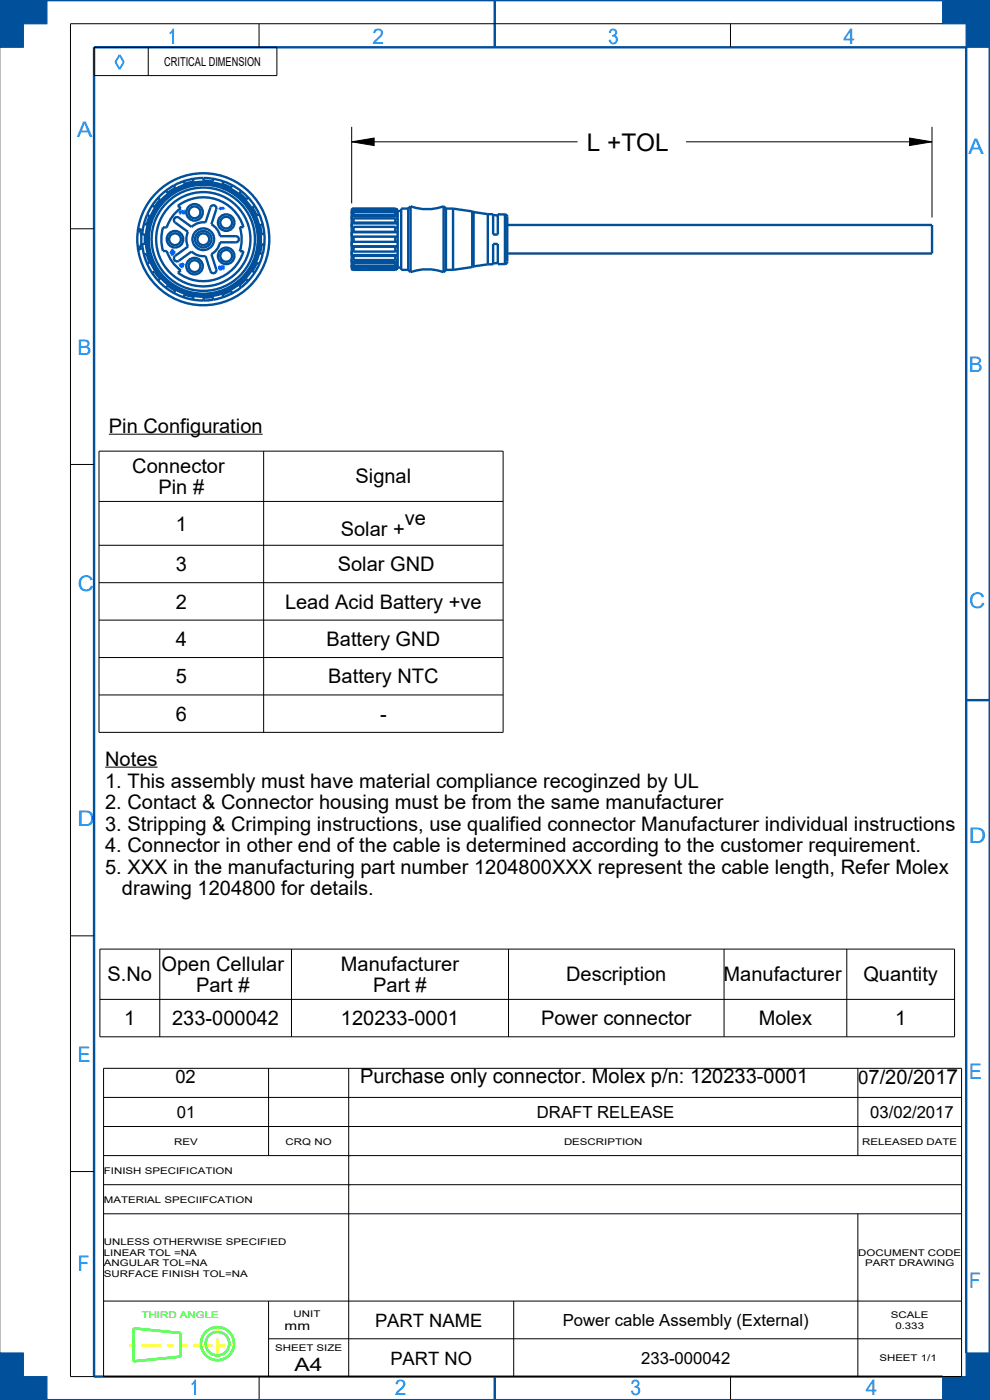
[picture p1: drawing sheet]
<svg xmlns="http://www.w3.org/2000/svg" width="210mm" height="297mm" viewBox="0 0 210 297" stroke-linecap="round" stroke-linejoin="round" font-family="sans-serif">
<path d="M-.1 0h10v5h-5v5h-5" fill="none" stroke="#9196a0" stroke-width=".21"/>
<path d="M4.9 5v5h-5z" fill="#00509b"/>
<path d="M4.9 5v5h-4.9z" fill="none" stroke="#00509b" stroke-width=".21"/>
<path d="M9.9 0v5h-5z" fill="#00509b"/>
<path d="M9.9 0v5h-5z" fill="none" stroke="#00509b" stroke-width=".21"/>
<path d="M-.1 0h10l-5 5z" fill="#00509b"/>
<path d="M0 0h9.9l-5 5z" fill="none" stroke="#00509b" stroke-width=".21"/>
<path d="M-.1 0l5 5-5 5z" fill="#00509b"/>
<path d="M-.1 0l5 5-4.9 5" fill="none" stroke="#00509b" stroke-width=".21"/>
<path d="M0 287h4.9v5h5v5h-10" fill="none" stroke="#9196a0" stroke-width=".21"/>
<path d="M4.9 292h5v5z" fill="#00509b"/>
<path d="M4.9 292h5v5z" fill="none" stroke="#00509b" stroke-width=".21"/>
<path d="M-.1 287h5v5z" fill="#00509b"/>
<path d="M-.1 287h5v5z" fill="none" stroke="#00509b" stroke-width=".21"/>
<path d="M-.1 287l5 5-5 5z" fill="#00509b"/>
<path d="M-.1 287l5 5-4.9 5" fill="none" stroke="#00509b" stroke-width=".21"/>
<path d="M4.9 292l5 5h-10z" fill="#00509b"/>
<path d="M-.1 297l5-5 5 5z" fill="none" stroke="#00509b" stroke-width=".21"/>
<path d="M204.9 287h5v10h-10v-5h5z" fill="none" stroke="#9196a0" stroke-width=".21"/>
<path d="M204.9 287h5l-5 5z" fill="#00509b"/>
<path d="M204.9 287h5l-5 5z" fill="none" stroke="#00509b" stroke-width=".21"/>
<path d="M199.9 292h5l-5 5z" fill="#00509b"/>
<path d="M199.9 292h5l-5 5z" fill="none" stroke="#00509b" stroke-width=".21"/>
<path d="M204.9 292l5 5h-10z" fill="#00509b"/>
<path d="M204.9 292l5 5h-10z" fill="none" stroke="#00509b" stroke-width=".21"/>
<path d="M204.9 292l5-5v10z" fill="#00509b"/>
<path d="M204.9 292l5-5v10z" fill="none" stroke="#00509b" stroke-width=".21"/>
<path d="M199.9 0h10v10h-5v-5h-5z" fill="none" stroke="#9196a0" stroke-width=".21"/>
<path d="M199.9 0l5 5h-5z" fill="#00509b"/>
<path d="M199.9 0l5 5h-5z" fill="none" stroke="#00509b" stroke-width=".21"/>
<path d="M204.9 5l5 5h-5z" fill="#00509b"/>
<path d="M204.9 5l5 5h-5z" fill="none" stroke="#00509b" stroke-width=".21"/>
<path d="M204.9 5l5-5v10z" fill="#00509b"/>
<path d="M204.9 5l5-5v10z" fill="none" stroke="#00509b" stroke-width=".21"/>
<path d="M199.9 0h10l-5 5z" fill="#00509b"/>
<path d="M199.9 0h10l-5 5z" fill="none" stroke="#00509b" stroke-width=".21"/>
<path d="M25.4 11.7l.9 1.5-.9 1.5-.9-1.5z" fill="none" stroke="#0091ff" stroke-width=".38"/>
<path d="M74.6 30.1l4.8-.8v1.6zM192.9 29.3l4.8 .8-4.8 .8z" fill="#000"/>
<g fill="none" stroke="#000" stroke-width=".21">
<path d="M19.9 10h38.8v6h-38.8zM31.4 10v6M54.9 5v5M154.9 5v5M199.9 5h-185v287h5M74.6 30.1l4.8-.8v1.6zM74.6 26.9v16.3M74.6 30.1h47.9M145.5 30.1h52.2M192.9 29.3l4.8 .8-4.8 .8zM197.7 26.9v19.2M14.9 48.5h5"/>
<path d="M14.9 98.5h5M21 95.7h85.7v59.7h-85.7zM23.1 92.1h32.6M55.9 95.7v59.7M21 106.4h85.7M21 115.7h85.7M21 123.6h85.7M21 131.6h85.7M21 139.5h85.7M21 147.4h85.7M22.3 162.7h11.1M14.9 198.5h5"/>
<path d="M21.2 201.3h181.3v18.7h-181.3zM21.2 212h181.3M33.9 201.3v18.7M61.8 201.3v18.7M107.9 201.3v18.7M153.6 201.3v18.7M179.6 201.3v18.7M22 226.6h182v65.4h-182zM22 232.8h182M22 239h182M57 226.6v18.6M74 226.6v65.4"/>
<path d="M182 226.6v18.6M14.9 248.5h5M22 245.2h182M22 251.3h182M22 257.5h182M182 257.5v34.5M22 276h182M57 276v16M109 276v16M55 291.9v5M57 284h147M155 291.9v5"/>
</g>
<g fill="none" stroke="#00509b" stroke-width=".51">
<path d="M-.1 0h210v297h-210M104.9 0v10M36.9 39.3a13 13 0 0 0-5.7 6.3M36.9 39.3l.3 .6-1.6 1-.4-.4M41 37.9v.6l-1.8 .5-.3-.6M43.1 37.8a13 13 0 0 0-6.2 1.5M45.2 37.9l-.1 .6-1.9-.1v-.6a13 13 0 0 1 12.5 16.1M47.4 38.5l-.2 .6 1.8 .7 .3-.5M30 51.7l-.7 1.3 1-.4M30.2 49.3h-.2v1.5v1.5h.2M30.3 48.9l-1-.4 .4 .6 .3 .7M30.5 54l.6-.1 .6 1.8-.5 .3"/>
<path d="M31.2 45.6l-.6 1.7-.4 2.4 .6 .1v1.9l-.6 .1a13 13 0 0 0 12.9 12M31.2 45.6l.5 .2-.6 1.8-.6-.1M32.3 57.9l.5-.3 1.1 1.5-.4 .4M33.5 42l.4 .4-1.1 1.5-.5-.3M37 46.3a.65 .65 0 0 1 .9-.1l2.7 1.9 1.4-.8 1.6-.1 1-3.2a.65 .65 0 0 1 .9-.4 .65 .65 0 0 1 .4 .8l-1.1 3.2 1.2 1 .7 1.5h3.3a.65 .65 0 0 1 .7 .7 .65 .65 0 0 1-.7 .6h-3.3l-.7 1.5-1.2 1 1.1 3.2a.65 .65 0 0 1-.4 .8 .65 .65 0 0 1-.9-.4l-1-3.2-1.6-.1-1.4-.8-2.7 1.9a.65 .65 0 0 1-.9-.1 .65 .65 0 0 1 .2-.9l2.7-2-.4-1.5 .4-1.6-2.7-2a.65 .65 0 0 1-.2-.9zM37.7 43.7a8.9 8.9 0 0 1 14 4.5h-.8l.3 1.4 .1 1.5-.4 2.2h.8a8.9 8.9 0 0 1-14 4.5l.7-.4-1.6-1.6-.9-1.2-.5-1.3h-.8l-.4-2.2 .1-1.4 .3-1.4h.8l.9-2 .9-1.2 1.2-1zM51.1 40.5l-.3 .5 1.4 1.3 .5-.4M52.7 59.6l-.5-.4-1.4 1.3 .3 .5a13 13 0 0 1-5.9 2.6l-.1-.6-1.9 .2v.6M54 43.7l-.5 .3 .9 1.7 .6-.2M55 56l-.6-.2-.9 1.7 .5 .3M55.7 53.9a13 13 0 0 1-4.6 7.1M55.7 47.6l-.5 .2 .3 1.9h.6"/>
<path d="M56.1 51.9h-.6l-.3 1.8 .5 .2M74.6 57h.1M74.6 53.3l.4 .1M74.6 55l.4 .2M74.6 56.2l.4 .3M74.6 56.9l.4 .3M74.6 44.6v12.4M74.6 51.3h9.7M74.6 50.2h9.8M74.6 57l.1 .1M74.7 44.6h-.1M74.7 57.1l.1 .1"/>
<path d="M74.8 57.2l.2 .1M75 57.3h.1M75 44.3l-.4 .3M75 57.3h8.8M75 44.3l-.4 .2M75 45l-.4 .3M75 46.3l-.4 .2M75 48.1l-.4 .1M75 55.9l-.4-.3h9.8l-.6 .3M75 47.2l-.4 .2h9.7l-.5-.2M75 44.6l-.4 .3h9.8l-.6-.3M75 45.6l-.4 .3h9.8l-.6-.3"/>
<path d="M75 49.2l-.4 .1h9.7l-.5-.1M75 52.3l-.4-.1h9.8l-.6 .1M75 54.3l-.4-.2h9.8l-.6 .2M75 56.9l-.4-.3h9.8l-.6 .3M75 44.3v.3M75 45v.6M75 46.3v.9M75 48.1v1.1M75 50.2v1.1M75 52.3v1.1M75 54.3v.9M75 55.9v.6"/>
<path d="M75 56.9v.3M75 57.2h8.8M75 56.9h8.8M75 56.5h8.8M75 55.9h8.8M75 55.2h8.8M75 54.3h8.8M75 53.4h8.8M75 52.3h8.8M75 49.2h8.8M75 48.1h8.8M75 47.2h8.8"/>
<path d="M75 46.3h8.8M75 45.6h8.8M75 45h8.8M75 44.6h8.8M75 44.3h8.8M83.8 44.3l.6 .2M83.8 44.3l.6 .3M83.8 45l.6 .3M83.8 46.3l.6 .2M83.8 48.1l.6 .1M83.8 44.3v.3M83.8 45v.6"/>
<path d="M83.8 46.3v.9M83.8 48.1v1.1M83.8 50.2v1.1M83.8 52.3v1.1M83.8 54.3v.9M83.8 55.9v.6M83.8 56.9v.3M83.8 44.3l.5 .2M84.2 57h.2M84.3 44.5v12.5M84.3 57l-.5 .3M84.3 56.8h.8"/>
<path d="M84.3 44.8h.8M84.4 57l-.6 .3M84.4 44.5h-.2M84.4 56.9l-.6 .3M84.4 53.3l-.6 .1M84.4 55l-.6 .2M84.4 56.2l-.6 .3M85.1 44.3v13h1.5M85.1 44.3h1.5M86.6 44.3v13M86.6 57.3l.5 .5M87.1 57.8a10 10 0 0 1 7 0"/>
<path d="M87.1 43.8a10 10 0 0 0 7 0M87.1 43.8v14M87.1 43.8l-.5 .5M94.1 43.8v14M94.1 43.8l.5 .5M94.6 44.3v13M94.6 57.3l-.5 .5M94.6 57.3h1.5M94.6 44.3h1.5M96.1 44.3v13M96.1 44.3l4.1 .5M100.2 44.8l.3 .2"/>
<path d="M100.2 44.8v11.9M100.2 56.7l-4.1 .6M100.5 56.5l-.3 .2M100.5 45v11.5M100.5 45l3 .4M103.5 45.4v10.7M103.5 45.4h1.1v4.4h1v-4.3h1.5M103.5 56.1l-3 .4M104.6 45.6l1 .1M105.6 55.8l-1 .1M107.1 45.5l.4 .2 .1 .3v9.5l-.2 .4-.3 .1M107.1 56h-1.5v-4.2h-1v4.3h-1.1"/>
<path d="M107.1 45.5v10.5M107.6 47.7h90.1v6.1h-90.1M35.2 61l.4-.4 1.6 1-.3 .6M38.9 63.1l.3-.6 1.8 .5v.6M43.2 63.8h-.1M45.2 63.6l-2 .2M49.3 62.2l-.3-.5-1.8 .8 .2 .5M204.9 148.5h5M104.9 292v5M204.9 287v-277h-185v282h180"/>
<circle cx="37.1" cy="50.8" r="1.75"/>
<circle cx="37.1" cy="50.8" r="1.25"/>
<circle cx="41.3" cy="56.5" r="1.75"/>
<circle cx="41.3" cy="45" r="1.75"/>
<circle cx="41.3" cy="45" r="1.25"/>
<circle cx="41.3" cy="56.5" r="1.25"/>
<circle cx="43.1" cy="50.8" r="14"/>
<circle cx="43.1" cy="50.8" r="12.2"/>
<circle cx="43.1" cy="50.8" r="12"/>
<circle cx="43.1" cy="50.8" r="11.7"/>
<circle cx="43.1" cy="50.8" r="11.6"/>
<circle cx="43.1" cy="50.8" r="11"/>
<circle cx="43.1" cy="50.8" r="10"/>
<circle cx="43.1" cy="50.8" r="2.3"/>
<circle cx="43.1" cy="50.8" r="1.75"/>
<circle cx="43.1" cy="50.8" r="1.25"/>
<circle cx="48" cy="54.3" r="1.75"/>
<circle cx="48" cy="47.2" r="1.75"/>
<circle cx="48" cy="47.2" r="1.25"/>
<circle cx="48" cy="54.3" r="1.25"/>
</g>
<path d="M27.4 285.4h9.4M38.4 285.4l11.7 .1M46.2 281.3v8" fill="none" stroke="#ff0" stroke-width=".51" stroke-dasharray="1.3 1.3 4 1.3" stroke-linecap="butt"/>
<g fill="none" stroke="#0f0" stroke-width=".51">
<path d="M28.4 281.8l10 1v5l-10 1z"/>
<circle cx="46.1" cy="285" r="3.5"/>
<circle cx="46.1" cy="285" r="2.5"/>
</g>
<path d="M36.5 52.9l.1 1.3-.1-.6h-.4l.4-.1zM36.7 53.2l.1 .8zM36.9 53.3l.1 .6zM38.1 56.1h.5v-.2h.2v.2h.3v.1h-.3v.5h-.2zM38.2 44.8l.3-.1 .5 .5 .1-.5v.7l-.6-.6a.3 .3 0 0 0-.3 .3 .3 .3 0 0 0 .1 .3l-.2-.2zM38.2 56.2h.4v.4zM46.5 56.4l.1 .6h.4a.38 .38 0 0 1 0-.6 .38 .38 0 0 1 .6 .2 .38 .38 0 0 1-.4 .5v-.1a.25 .25 0 0 0 .2-.3 .25 .25 0 0 0-.4-.1l.1 .5h-.6zM46.6 44.1h1v.1h-.9l.2 .2h-.2z" fill="none" stroke="#005fff" stroke-width=".51"/>
<text font-size="5.2" x="124.5" y="32.1">L +TOL</text>
<g font-size="4.6" fill="#0091ff">
<text x="35.6" y="9.3">1</text>
<text x="79" y="9.3">2</text>
<text x="129" y="9.3">3</text>
<text x="179" y="9.3">4</text>
<text x="16.4" y="29">A</text>
<text x="205.4" y="32.6">A</text>
<text x="16.5" y="75.3">B</text>
<text x="205.5" y="78.9">B</text>
<text x="16.5" y="125.3">C</text>
<text x="205.6" y="128.9">C</text>
<text x="16.5" y="175.3">D</text>
<text x="205.5" y="178.9">D</text>
<text x="16.5" y="225.3">E</text>
<text x="205.6" y="228.9">E</text>
<text x="16.5" y="269.5">F</text>
<text x="205.6" y="273.1">F</text>
<text x="40.4" y="296">1</text>
<text x="83.7" y="296">2</text>
<text x="133.7" y="296">3</text>
<text x="183.7" y="296">4</text>
</g>
<g font-size="4.3">
<text x="23.1" y="91.9">Pin Configuration</text>
<text x="28.1" y="100.3">Connector</text>
<text x="33.6" y="104.9">Pin #</text>
<text x="75.4" y="102.6">Signal</text>
<text x="37.3" y="112.6">1</text>
<text x="72.3" y="113.7">Solar +</text>
<text x="85.9" y="111.4">ve</text>
<text x="37.3" y="121.2">3</text>
<text x="71.6" y="121.2">Solar GND</text>
<text x="37.3" y="129.1">2</text>
<text x="60.5" y="129.1">Lead Acid Battery +ve</text>
<text x="37.3" y="137">4</text>
<text x="69.3" y="137">Battery GND</text>
<text x="37.3" y="145">5</text>
<text x="69.6" y="145">Battery NTC</text>
<text x="37.3" y="152.9">6</text>
<text x="80.6" y="152.9">-</text>
<text x="22.3" y="162.5">Notes</text>
<text x="22.3" y="167.1">1. This assembly must have material compliance recoginzed by UL</text>
<text x="22.3" y="171.7">2. Contact &amp; Connector housing must be from the same manufacturer</text>
<text x="22.3" y="176.2">3. Stripping &amp; Crimping instructions, use qualified connector Manufacturer individual instructions</text>
<text x="22.3" y="180.8">4. Connector in other end of the cable is determined according to the customer requirement.</text>
<text x="22.3" y="185.4">5. XXX in the manufacturing part number 1204800XXX represent the cable length, Refer Molex</text>
<text x="25.9" y="190">drawing 1204800 for details.</text>
<text x="22.8" y="208.2">S.No</text>
<text x="34.3" y="205.9">Open Cellular</text>
<text x="72.3" y="205.9">Manufacturer</text>
<text x="120.1" y="208.2">Description</text>
<text x="153.5" y="208.2">Manufacturer</text>
<text x="183.1" y="208.2">Quantity</text>
<text x="41.6" y="210.5">Part #</text>
<text x="79.2" y="210.5">Part #</text>
<text x="26.4" y="217.5">1</text>
<text x="36.5" y="217.5">233-000042</text>
<text x="72.3" y="217.5">120233-0001</text>
<text x="114.8" y="217.5">Power connector</text>
<text x="160.9" y="217.5">Molex</text>
<text x="189.9" y="217.5">1</text>
<text x="76.4" y="229.8">Purchase only connector. Molex p/n: 120233-0001</text>
</g>
<text font-size="4" x="182" y="229.9">07/20/2017</text>
<g font-size="3.9">
<text x="37.2" y="229.8">02</text>
<text x="79.6" y="281.5">PART NAME</text>
<text x="62.5" y="290.8">A4</text>
<text x="82.8" y="289.5">PART NO</text>
</g>
<g font-size="3.5">
<text x="37.5" y="237.2">01</text>
<text x="113.9" y="237.2">DRAFT RELEASE</text>
<text x="184.6" y="237.2">03/02/2017</text>
<text x="119.4" y="281.3">Power cable Assembly (External)</text>
<text x="136" y="289.3">233-000042</text>
</g>
<g font-size="2.6">
<text x="34.9" y="14">CRITICAL DIMENSION</text>
<text x="60.4" y="282.2">mm</text>
</g>
<g font-size="2">
<text x="37" y="242.8">REV</text>
<text x="60.6" y="242.8">CRQ NO</text>
<text x="119.6" y="242.8">DESCRIPTION</text>
<text x="182.9" y="242.8">RELEASED DATE</text>
<text x="22" y="249">FINISH SPECIFICATION</text>
<text x="22" y="255.2">MATERIAL SPECIIFCATION</text>
<text x="22" y="264.1">UNLESS OTHERWISE SPECIFIED</text>
<text x="22" y="266.4">LINEAR TOL =NA</text>
<text x="22" y="268.6">ANGULAR TOL=NA</text>
<text x="182.1" y="266.4">DOCUMENT CODE</text>
<text x="183.5" y="268.6">PART DRAWING</text>
<text x="22" y="270.9">SURFACE FINISH TOL=NA</text>
<text x="62.3" y="279.3">UNIT</text>
<text x="189" y="279.6">SCALE</text>
<text x="189.9" y="281.9">0.333</text>
<text x="58.4" y="286.7">SHEET SIZE</text>
<text x="186.5" y="288.8">SHEET 1/1</text>
</g>
<text font-size="2" fill="#0f0" x="30.1" y="279.5">THIRD ANGLE</text>
<g font-size=".2">
<text x="74" y="245.4">NA</text>
<text x="74" y="251.6">NA</text>
</g>
</svg>
